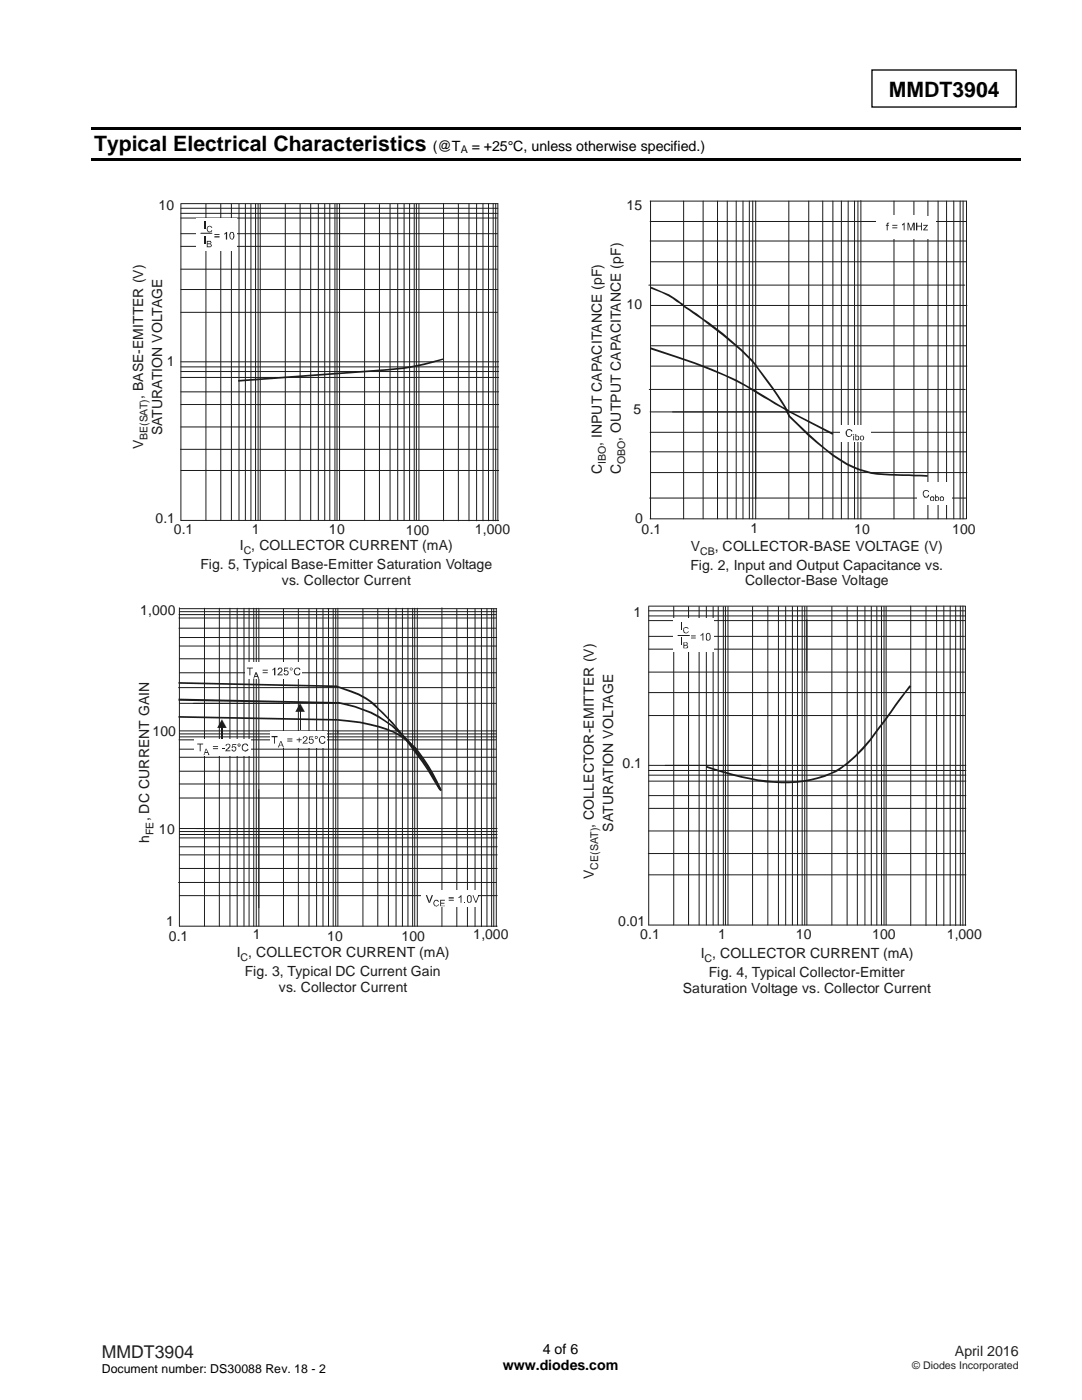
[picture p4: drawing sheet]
<svg xmlns="http://www.w3.org/2000/svg" width="216mm" height="279mm" viewBox="0 0 216 279" stroke-linecap="round" stroke-linejoin="round" font-family="sans-serif">
<path d="M174 14h28.8v7.4h-28.8z" fill="none" stroke="#000" stroke-width=".26"/>
<g fill="#000">
<path d="M18.3 25.4h185.4v.5h-185.4z" fill-rule="evenodd"/>
<path d="M18.3 31.5h185.4v.5h-185.4z" fill-rule="evenodd"/>
</g>
<g fill="none" stroke="#1f1a17" stroke-width=".2">
<path d="M36.1 40.7v63.2h63.4M36.1 40.6h63.2v63.3M36.1 57.8h63.2M36.1 49.2h63.2M36.1 41.6h63.2M36.1 43.5h63.2M36.1 46.6h63.2M36.1 53.7h63.2M36.1 42.6h63.2M41.1 40.7v63.2M44.1 40.7v63.2M46.2 40.7v63.2"/>
<path d="M47.7 40.7v63.2M49 40.7v63.2M50.1 40.7v63.2M51 40.7v63.2M51.5 40.7v63.2M51.9 40.7v63.2M56.9 40.7v63.2M59.9 40.7v63.2M62 40.7v63.2M63.5 40.7v63.2M64.8 40.7v63.2M65.8 40.7v63.2"/>
<path d="M66.8 40.7v63.2M67.2 40.7v63.2M67.8 40.7v63.2M72.8 40.7v63.2M75.7 40.8v63.1M77.8 40.7v63.2M79.4 40.7v63.2M80.6 40.7v63.2M81.7 40.7v63.2M82.7 40.7v63.2M83.1 40.7v63.2M83.6 40.7v63.2"/>
<path d="M88.5 40.6v63.3M91.5 40.7v63.2M93.6 40.6v63.3M95.1 40.6v63.3M96.4 40.6v63.3M97.5 40.6v63.3M98.4 40.6v63.3M98.9 40.6v63.3M36.1 72.2h63.4M36.1 75.3h63.4M36.1 74.2h63.4M36.1 73.2h63.4"/>
<path d="M36.1 78.2h63.4M36.1 62.3h63.2M36 89.7h63.3M36.1 93.9h63.4M36.1 85.2h63.4M36.1 80.7h63.4"/>
</g>
<path d="M39.2 43.4h8.2v6.6h-8.2z" fill-rule="evenodd" fill="#fff"/>
<g fill="#1f1a17">
<path d="M40.8 44.1h.2v1.5h-.2z" fill-rule="evenodd"/>
<path d="M40.8 47.1h.2v1.6h-.2z" fill-rule="evenodd"/>
<path d="M41.4 45.2l.5-.2 .4 .3 .1 .2h-.2a.43 .43 0 0 0-.6-.2 .43 .43 0 0 0-.1 .7 .35 .35 0 0 0 .4 .2 .35 .35 0 0 0 .3-.3l.2 .1a.6 .6 0 0 1-.9 .3 .6 .6 0 0 1-.2-.9z" fill-rule="evenodd"/>
<path d="M41.3 48.1h.5a.33 .33 0 0 1 .3 .2 .33 .33 0 0 1-.1 .4h.2a.39 .39 0 0 1 0 .5 .39 .39 0 0 1-.4 .1h-.5zM41.4 48.2v.4l.6-.1-.1-.3zM41.4 48.7v.5h.4a.23 .23 0 0 0 .3-.2 .23 .23 0 0 0-.3-.3z" fill-rule="evenodd"/>
<path d="M42.8 46.7h1v.2h-1zM42.8 47.1h1v.3h-1z" fill-rule="evenodd"/>
<path d="M44.7 46.6l.6-.3v1.5h-.2v-1.2l-.3 .2z" fill-rule="evenodd"/>
<path d="M45.9 46.5a.47 .47 0 0 1 .6-.2 .47 .47 0 0 1 .3 .5 .61 .61 0 0 1-.1 .8 .61 .61 0 0 1-.8 0l-.1-.5zM46.2 46.5l-.3 .6 .1 .5h.3h.2l.1-.5-.1-.5-.2-.2z" fill-rule="evenodd"/>
</g>
<path d="M47.5 75.8l29.7-2.2v.4l-29.7 2.2zM77.2 73.6v.4zM77.2 73.6l1.6-.1v.3l-1.6 .2zM78.8 73.5l1.7-.2v.3l-1.7 .2zM80.5 73.5v.1zM80.5 73.3l4-.8 3.9-1 .1 .3a46.6 46.6 0 0 1-8 1.8z" fill="#1f1a17"/>
<g fill="none" stroke="#1f1a17" stroke-width=".2">
<path d="M40.1 46.6h2.2M129.5 56.9h63M129.7 48.1h63.1M129.7 44.2h63.1M129.8 40.1v63.4M129.8 52.2h63.1M136.4 40.1v63.4M140.3 40.1v63.4M143.2 40.1v63.4M145.1 40.1v63.4M146.9 40.1v63.4M148.3 40.1v63.4"/>
<path d="M149.5 40.1v63.4M150.2 40.1v63.4M150.8 40.1v63.4M157.4 40.1v63.4M161.4 40.1v63.4M164.2 40.1v63.4M170.5 40.1v63.4M171.2 40.1v63.4M171.8 40v63.5M188.9 40.1v63.4M190.3 40.1v63.4M191.6 40.1v63.4"/>
<path d="M192.2 40.1v63.4M192.9 40.1v63.4M129.5 77.7h63.1M129.8 69h63.1M129.8 65h63.1M130 73.1h62.9M129.6 99.4h63.1M129.7 82.2h63.1M129.7 90.2h63.1M129.7 86.3h63.1M129.9 94.3h63M129.7 103.5h63.1"/>
</g>
<path d="M157.5 82l8.8 4.4-.2 .4-8.8-4.6z" fill="#1f1a17"/>
<path d="M129.7 40.1h63.2M166.2 40.1v63.4M167.9 40.1v63.4M169.2 40.1v63.4M178.4 40.1v63.4M182.4 40.2v63.3M185.2 40.1v63.4M187.2 40.1v63.4M129.8 61h63.1" fill="none" stroke="#1f1a17" stroke-width=".2"/>
<g fill="#fff">
<path d="M167.5 84.8h6.2v3.3h-6.2z" fill-rule="evenodd"/>
<path d="M183 96.4h6.8v4.4h-6.8z" fill-rule="evenodd"/>
<path d="M174.9 43.2h11.9v4.5h-11.9z" fill-rule="evenodd"/>
<path d="M175.8 43h6.8v4.5h-6.8z" fill-rule="evenodd"/>
</g>
<g fill="#1f1a17">
<path d="M169.1 85.7l.4-.1 .5 .3 .1 .2h-.3a.5 .5 0 0 0-.7-.2 .5 .5 0 0 0-.1 .7 .42 .42 0 0 0 .4 .4 .42 .42 0 0 0 .4-.4l.3 .1a.73 .73 0 0 1-1.1 .3 .73 .73 0 0 1 0-1.1z" fill-rule="evenodd"/>
<path d="M170.3 86.6h.1v.2h-.1zM170.3 87h.1v.9h-.1z" fill-rule="evenodd"/>
<path d="M170.7 86.6h.1v.4a.39 .39 0 0 1 .6 .4v.4l-.7 .1zM170.8 87.1v.3l.1 .3a.31 .31 0 0 0 .4-.3 .31 .31 0 0 0-.5-.3z" fill-rule="evenodd"/>
<path d="M171.6 87.4a.45 .45 0 0 1 .9 0 .45 .45 0 0 1-.9 0zM171.8 87.1v.6l.2 .1a.35 .35 0 0 0 .3-.4 .35 .35 0 0 0-.4-.3z" fill-rule="evenodd"/>
<path d="M184.3 98l.7-.2 .4 .4h-.2a.56 .56 0 0 0-.9 0 .56 .56 0 0 0 .3 .9 .43 .43 0 0 0 .6-.4l.2 .1a.65 .65 0 0 1-.8 .5 .65 .65 0 0 1-.5-.7z" fill-rule="evenodd"/>
<path d="M185.6 99.3a.46 .46 0 0 1 .7-.1 .46 .46 0 0 1 0 .7 .46 .46 0 0 1-.7-.2zM185.7 99.4l.2 .5a.34 .34 0 0 0 .4-.3 .34 .34 0 0 0-.4-.4z" fill-rule="evenodd"/>
<path d="M186.6 98.7h.2v.4a.38 .38 0 0 1 .4 0 .38 .38 0 0 1 .1 .4v.4l-.7 .1zM186.8 99.3a.31 .31 0 0 0 0 .4 .31 .31 0 0 0 .4 .1v-.5z" fill-rule="evenodd"/>
<path d="M187.5 99.5a.46 .46 0 0 1 .9 0 .46 .46 0 0 1-.9 0zM187.8 99.3l-.1 .3 .2 .3a.34 .34 0 0 0 .3-.3 .34 .34 0 0 0-.3-.4z" fill-rule="evenodd"/>
<path d="M176.9 44.6l.2-.2h.3l-.3 .3v.2h.3v.1h-.3v1h-.2v-1h-.1z" fill-rule="evenodd"/>
<path d="M178 44.9h1.1v.1h-1.1zM178 45.4h1.1v.2h-1.1z" fill-rule="evenodd"/>
<path d="M180.1 44.7l.4-.3v1.6h-.2v-1.2l-.3 .2z" fill-rule="evenodd"/>
<path d="M181.1 44.4h.2l.5 1.3 .4-1.3h.3v1.6h-.2v-1.3l-.4 1.3h-.2l-.4-1.3v1.3h-.2z" fill-rule="evenodd"/>
<path d="M182.8 44.4h.2v.6h.8v-.6h.2v1.6h-.2v-.8h-.8v.8h-.2z" fill-rule="evenodd"/>
<path d="M184.2 44.9h1l-.8 .9h.8v.2h-1l.7-1h-.7z" fill-rule="evenodd"/>
</g>
<g fill="#1f1a17">
<path d="M129.9 69.3a130.3 130.3 0 0 1 17.1 6.5l5.6 3.2-.3 .3a58.7 58.7 0 0 0-13.7-6.7l-8.9-2.9zM152.6 79l4.9 2.9-.2 .3-5-2.9z"/>
<path d="M157.2 83.1l.3-.3 2.1 2a39.8 39.8 0 0 0 10.7 8.2 18.2 18.2 0 0 0 7.2 1.6l2.7 .1v.3l-2.8-.1a18.8 18.8 0 0 1-12.7-5.1 60.7 60.7 0 0 1-7.5-6.7zM180.2 94.7l5 .1-.1 .4-2.6-.1-2.3-.1z"/>
<path d="M130 57.2l3.5 1.6 1.7 1.1-.2 .3a15.1 15.1 0 0 0-5.2-2.6zM135.2 59.9l1.2 .8-.2 .3-1.2-.8z"/>
<path d="M136.4 60.8l-.2 .3zM136.4 60.8l-.1 .2zM136.4 60.9l2.6 1.7-.2 .3-2.6-1.8zM139 62.6l2.5 1.7-.3 .4-2.4-1.8zM141.5 64.3a50.3 50.3 0 0 1 9.5 8.5l-.3 .2-.8-.9a54.2 54.2 0 0 0-8.7-7.4z"/>
<path d="M150.5 72.9l.3-.3 2.5 3.4 1 1.3-.3 .3zM154 77.6l.3-.3 2.8 4.5-.3 .2z"/>
<path d="M157 81.6l-.3 .3zM157 81.6l-.1 .2zM157 81.6l.6 1.2-.4 .1-.2-.5-.3-.5zM157.2 82.9l.4-.1v.2l-.3 .1z"/>
</g>
<g fill="#fff">
<path d="M83.1 177.5h11.9v4.4h-11.9z" fill-rule="evenodd"/>
<path d="M83.9 177.3h11.7v4.4h-11.7z" fill-rule="evenodd"/>
</g>
<g fill="none" stroke="#1f1a17" stroke-width=".2">
<path d="M35.6 137.2h63.3M35.7 122.7h63.3M35.7 123.3h63.2M35.7 125.4h63.2M35.8 121.3v63.5h63.4M35.8 131.5h63.3M35.8 134.3h63.2M40.8 121.4v63.4M43.8 121.4v63.4M45.9 121.4v63.4M47.3 121.4v63.4M48.7 121.4v63.4"/>
<path d="M49.7 121.4v63.4M50.6 121.4v63.4M51.1 121.4v63.4M51.7 121.4v63.4M56.6 121.5v63.3M65.4 121.5h33.7M66.5 121.5v63.3M67 121.5v63.3M80.3 121.4v63.4M81.4 121.4v63.4M82.3 121.4v63.4M82.8 121.4v63.4"/>
<path d="M83.3 121.4v63.4M96.1 121.5v63.4M97.2 121.5v63.4M98.1 121.5v63.4M98.5 121.5v63.4M99 121.5v63.4M35.7 147.7h63.2M35.8 156.5h63.2M35.8 140.4h63.1M35.8 149.5h63.1M35.8 159.3h63.1M64.8 151.1h34.2"/>
<path d="M65.9 146.5h33.1M67.4 145.9v38.9M35.6 176.1h63.4M35.8 165.3h63.4M35.8 178.7h63.4M35.8 173.3h63.4M35.8 167.2h63.4M35.8 166.5h63.4M35.8 166h63.4M35.8 169h63.4"/>
</g>
<g fill="#1f1a17">
<path d="M35.6 139.4l31.7 .7v.3l-31.7-.6z"/>
<path d="M35.6 142.9l31.7 .6v.3l-31.7-.6z"/>
</g>
<g fill="none" stroke="#1f1a17" stroke-width=".2">
<path d="M35.8 128.9h63.2M35.8 122.1h63.3M35.8 121.5h29.8M35.9 127.2h63.2M59.5 121.5v63.3M61.7 121.5v63.3M63.2 121.5v63.3M64.4 121.5v63.3M65.6 121.5v63.3M67.4 121.4v24.9M72.4 121.5v63.3M75.4 121.5v63.3"/>
<path d="M77.5 121.4v63.4M79 121.4v63.4M88.2 121.3v63.6M91.1 121.6v63.3M93.3 121.5v63.4M94.8 121.5v63.4M35.8 151.1h29M35.8 153.9h63.1M35.8 147.1h63.2M35.8 146.5h30.1M35.8 145.9h63.2M35.8 170.6h63.4"/>
</g>
<g fill="#1f1a17">
<path d="M35.6 136.1l31.7 .7v.3l-31.7-.6z"/>
<path d="M67.3 140a26.9 26.9 0 0 1 8.2 2.8l4 2.9-.2 .3a22.4 22.4 0 0 0-12-5.6zM79.5 145.7a42.3 42.3 0 0 1 8.7 12l-.4 .2a39.2 39.2 0 0 0-8.5-11.9z"/>
<path d="M67.2 136.9l1.4 .4-.1 .3-1.3-.5zM68.6 137.3a16.2 16.2 0 0 1 6.2 3.1l-.3 .4-1.5-1.2a16.6 16.6 0 0 0-4.5-2zM74.8 140.4l-.2 .2zM74.7 140.4l-.2 .4 .3-.3zM74.7 140.4l-.1 .2zM74.8 140.4l1.8 1.8-.3 .3-1.8-1.7zM76.3 142.5l.3-.3 1.8 2-.2 .2zM78.2 144.4l.2-.2a79.2 79.2 0 0 1 9.6 13.4l-.3 .1a89.7 89.7 0 0 0-9.5-13.3z"/>
<path d="M67.3 143.5a30.9 30.9 0 0 1 12.6 3.1l1.1 .7-.2 .3a20.9 20.9 0 0 0-9-3.3l-4.5-.5zM81 147.3a24.4 24.4 0 0 1 6.2 8.5l.9 1.8-.3 .1-1.7-3.3a18.5 18.5 0 0 0-5.3-6.8z"/>
</g>
<g fill="#fff">
<path d="M38.8 147.5h11.2v3.2h-11.2z" fill-rule="evenodd"/>
<path d="M53.9 145.9h11.3v3.4h-11.3z" fill-rule="evenodd"/>
<path d="M48.9 132.2h11.3v3.3h-11.3z" fill-rule="evenodd"/>
<path d="M84 177.6h11.3v3.3h-11.3z" fill-rule="evenodd"/>
</g>
<g fill="#1f1a17">
<path d="M39.4 148.4h1.1v.2h-.5v1.3h-.1v-1.3h-.5z" fill-rule="evenodd"/>
<path d="M42.5 148.9h1v.2h-1zM42.5 149.3h1v.2h-1z" fill-rule="evenodd"/>
<path d="M44.3 149.3h.6v.2h-.6z" fill-rule="evenodd"/>
<path d="M45 148.7a.51 .51 0 0 1 .6-.2 .51 .51 0 0 1 .4 .5l-.8 .8h.8v.1h-1.1l.9-1a.3 .3 0 0 0-.3-.4 .3 .3 0 0 0-.3 .4z" fill-rule="evenodd"/>
<path d="M46.4 148.5h.7v.2h-.6l-.1 .3a.52 .52 0 0 1 .7 .2 .52 .52 0 0 1-.2 .7 .52 .52 0 0 1-.7-.1l.2-.3v.2a.33 .33 0 0 0 .5 0 .33 .33 0 0 0 0-.5 .33 .33 0 0 0-.5 .1h-.2z" fill-rule="evenodd"/>
<path d="M47.4 148.7a.31 .31 0 0 1 .6 0 .31 .31 0 0 1-.6 0zM47.5 148.7a.18 .18 0 0 0 .3 0 .18 .18 0 0 0-.3 0z" fill-rule="evenodd"/>
<path d="M48.4 148.6l.4-.2a.56 .56 0 0 1 .7 .4l-.1 .1a.52 .52 0 0 0-.8-.2 .52 .52 0 0 0-.1 .8 .46 .46 0 0 0 .5 .3 .46 .46 0 0 0 .4-.4l.2 .1a.77 .77 0 0 1-1.1 .3 .77 .77 0 0 1-.1-1.2z" fill-rule="evenodd"/>
<path d="M41 149.4h.2l.6 1.3h-.2l-.1-.4h-.6l-.1 .4h-.2zM41.1 149.5l-.1 .6h.4z" fill-rule="evenodd"/>
<path d="M54.2 146.9h1.2v.2h-.5v1.3h-.2v-1.3h-.5z" fill-rule="evenodd"/>
<path d="M57.3 147.4h1v.2h-1zM57.3 147.8h1v.2h-1z" fill-rule="evenodd"/>
<path d="M59.2 147.6h.4v-.4h.2v.4h.4v.1h-.4v.5h-.2v-.5h-.4z" fill-rule="evenodd"/>
<path d="M60.5 147.1a.49 .49 0 0 1 .7-.1 .49 .49 0 0 1-.1 .8l-.5 .4h.8v.2h-1l.1-.3a.66 .66 0 0 0 .6-1.1h-.3l-.2 .4h-.2z" fill-rule="evenodd"/>
<path d="M61.7 147h.8v.1h-.6l-.1 .5a.51 .51 0 0 1 .7 .1 .51 .51 0 0 1-.2 .7 .51 .51 0 0 1-.7-.2v-.1l.2-.1 .1 .2a.35 .35 0 0 0 .5-.1 .35 .35 0 0 0-.1-.4 .35 .35 0 0 0-.5 0h-.2z" fill-rule="evenodd"/>
<path d="M62.8 147.2a.3 .3 0 0 1 .6 0 .3 .3 0 0 1-.6 0zM62.9 147.1a.2 .2 0 0 0 .4 0 .2 .2 0 0 0-.4 0z" fill-rule="evenodd"/>
<path d="M63.8 147.1l.6-.2a.47 .47 0 0 1 .5 .4l-.1 .1a.53 .53 0 0 0-.8-.2 .53 .53 0 0 0-.1 .8 .43 .43 0 0 0 .5 .3 .43 .43 0 0 0 .4-.4l.1 .1a.72 .72 0 0 1-1.1 .3 .72 .72 0 0 1 0-1.2z" fill-rule="evenodd"/>
<path d="M56 147.9h.1l.5 1.3h-.1l-.2-.5h-.5l-.2 .5h-.1zM56 148l-.2 .7h.4z" fill-rule="evenodd"/>
<path d="M49.3 133.2h1.2v.2h-.6v1.4h-.1v-1.4h-.5z" fill-rule="evenodd"/>
<path d="M52.4 133.7h1v.1h-1zM52.4 134.2h1v.1h-1z" fill-rule="evenodd"/>
<path d="M54.4 133.6l.5-.4v1.6h-.2v-1.2l-.3 .2z" fill-rule="evenodd"/>
<path d="M55.5 133.3a.52 .52 0 0 1 .8 .2 .52 .52 0 0 1-.3 .8l-.4 .3h.8v.2h-1l.2-.5a.62 .62 0 0 0 .4-.9l-.6 .3z" fill-rule="evenodd"/>
<path d="M56.7 133.2h.8v.2h-.6l-.1 .4a.52 .52 0 0 1 .8 .3 .52 .52 0 0 1-.4 .7 .52 .52 0 0 1-.6-.5h.2a.33 .33 0 0 0 .5 .2 .33 .33 0 0 0 .1-.4 .33 .33 0 0 0-.5-.1l-.3 .1z" fill-rule="evenodd"/>
<path d="M57.8 133.5a.3 .3 0 0 1 .6 0 .3 .3 0 0 1-.6 0zM57.9 133.5a.2 .2 0 0 0 .4 0 .2 .2 0 0 0-.4 0z" fill-rule="evenodd"/>
<path d="M58.8 133.4l.6-.2a.47 .47 0 0 1 .5 .5h-.1a.53 .53 0 0 0-.8-.2 .53 .53 0 0 0-.1 .8 .45 .45 0 0 0 .5 .3 .45 .45 0 0 0 .4-.3h.1a.7 .7 0 0 1-1 .4 .7 .7 0 0 1-.1-1.1z" fill-rule="evenodd"/>
<path d="M51 134.2h.2l.5 1.2h-.2l-.1-.3h-.6l-.1 .3h-.2zM51 134.3l-.1 .6h.4z" fill-rule="evenodd"/>
<path d="M85 178.6h.2l.5 1.4 .4-1.4h.3l-.6 1.6h-.3z" fill-rule="evenodd"/>
<path d="M89.5 179.1h1v.2h-1zM89.5 179.6h1v.1h-1z" fill-rule="evenodd"/>
<path d="M91.5 179.1l.6-.5v1.6h-.2v-1.2l-.4 .2z" fill-rule="evenodd"/>
<path d="M92.7 180h.1v.2h-.1z" fill-rule="evenodd"/>
<path d="M93.4 178.7a.53 .53 0 0 1 .6 .1 .53 .53 0 0 1 .1 .6 .51 .51 0 0 1-.2 .7 .51 .51 0 0 1-.7-.3v-.8zM93.4 178.9v.8l.3 .4a.91 .91 0 0 0 0-1.3z" fill-rule="evenodd"/>
<path d="M94.3 178.6h.1l.6 1.4 .5-1.4h.1l-.6 1.6h-.1z" fill-rule="evenodd"/>
<path d="M86.7 179.7l.4-.1a.43 .43 0 0 1 .5 .4h-.2a.48 .48 0 0 0-.8 .1 .48 .48 0 0 0 .4 .7l.3-.1 .1-.3 .2 .1a.6 .6 0 0 1-.9 .3 .6 .6 0 0 1-.1-.9z" fill-rule="evenodd"/>
<path d="M87.8 179.6h1v.1h-.8v.5h.7v.1h-.7v.5h.8h-1z" fill-rule="evenodd"/>
<path d="M59.9 140.4l.9 1.7h-1.9l1-1.7 .9 1.7z" fill-rule="evenodd"/>
</g>
<path d="M59.9 141.9v3.6" fill="none" stroke="#1f1a17" stroke-width=".2"/>
<path d="M44.3 143.6l.9 1.7h-1.9l1-1.7 .9 1.7z" fill-rule="evenodd" fill="#1f1a17"/>
<path d="M44.2 145.1v2.2" fill="none" stroke="#1f1a17" stroke-width=".26"/>
<g fill="none" stroke="#1f1a17" stroke-width=".2">
<path d="M129.4 121.1v63.5h63.3M129.4 138.2h63.2M129.4 129.6h63.2M129.4 121.9h63.2M129.4 123.9h63.2M129.4 127h63.1M129.4 134.1h63.1M129.4 122.9h63.2M129.4 121h63.2M134.4 121.1v63.5M137.4 121.1v63.5M139.5 121.1v63.5"/>
<path d="M140.9 121.1v63.5M142.3 121.1v63.5M143.3 121.1v63.5M144.3 121.1v63.5M144.8 121.1v63.5M145.3 121.1v63.5M150.2 121.1v63.5M153.2 121.1v63.5M155.3 121.1v63.5M156.8 121.1v63.5M158.1 121.1v63.5M159.1 121.1v63.5"/>
<path d="M160.1 121.1v63.5M160.6 121.1v63.5M161 121.1v63.5M166 121.1v63.5M169 121.1v63.5M171.1 121.1v63.5M172.6 121.1v63.5M173.9 121.1v63.5M175 121.1v63.5M175.9 121.1v63.5M176.4 121.1v63.5M176.8 121.1v63.5"/>
<path d="M181.7 121v63.7M184.8 121.1v63.6M186.9 121v63.7M188.3 121v63.7M189.6 121v63.7M190.7 121v63.7M191.6 121v63.7M192.1 121v63.7M192.6 121v63.7M129.4 152.7h63.3M129.4 155.9h63.3M129.4 154.7h63.3"/>
<path d="M129.4 153.8h63.3M129.4 158.8h63.3M129.4 142.8h63.1M129.4 170.3h63.2M129.4 174.6h63.3M129.4 165.8h63.3M129.4 161.3h63.3"/>
</g>
<path d="M181.5 136.8l.3 .2zM181.6 136.9l.2 .1zM181.5 136.8l.3 .2-1 1.2-2.9 4-.2-.3zM177.7 141.9l.2 .3-1.3 1.9a41.8 41.8 0 0 1-7.3 8.3 11.1 11.1 0 0 1-3.3 2l-.2-.2 .9-.4a23.6 23.6 0 0 0 6.8-6.2zM154.4 155.9a24.1 24.1 0 0 0 11.4-1.7l.2 .2a23.3 23.3 0 0 1-11.6 1.8zM140.9 152.8a55.6 55.6 0 0 0 13.5 3.1v.3a54.2 54.2 0 0 1-13.5-3z" fill="#1f1a17"/>
<path d="M134.3 123.5h8.1v6.6h-8.1z" fill-rule="evenodd" fill="#fff"/>
<g fill="#1f1a17">
<path d="M135.9 124.2h.1v1.5h-.1z" fill-rule="evenodd"/>
<path d="M135.9 127.2h.1v1.5h-.1z" fill-rule="evenodd"/>
<path d="M136.5 125.3l.5-.2 .4 .4h-.2a.38 .38 0 0 0-.5-.2 .38 .38 0 0 0-.2 .6 .43 .43 0 0 0 .4 .4 .43 .43 0 0 0 .5-.3 .56 .56 0 0 1-.8 .4 .56 .56 0 0 1-.2-.9z" fill-rule="evenodd"/>
<path d="M136.4 128.2h.4a.32 .32 0 0 1 .4 .2 .32 .32 0 0 1-.2 .4 .31 .31 0 0 1 .3 .4 .31 .31 0 0 1-.4 .2h-.5zM136.5 128.3v.4l.5-.1v-.2zM136.5 128.9v.4h.4a.23 .23 0 0 0 .2-.3 .23 .23 0 0 0-.3-.1z" fill-rule="evenodd"/>
<path d="M137.9 126.8h.9v.2h-.9zM137.9 127.3h.9v.1h-.9z" fill-rule="evenodd"/>
<path d="M139.8 126.7l.5-.4v1.5h-.1v-1.1l-.4 .2z" fill-rule="evenodd"/>
<path d="M141 126.4a.51 .51 0 0 1 .6 0 .51 .51 0 0 1 .2 .5 .62 .62 0 0 1-.1 .8 .62 .62 0 0 1-.8 .1v-1.1zM141.2 126.5l-.2 .3v.6l.3 .4 .3-.4v-.6l-.2-.3z" fill-rule="evenodd"/>
</g>
<path d="M135.3 126.8h2.3" fill="none" stroke="#1f1a17" stroke-width=".2"/>
<g font-size="4.2">
<text x="177.4" y="19.3">MMDT3904</text>
<text x="18.8" y="30.2">Typical Electrical Characteristics</text>
</g>
<text font-size="3.5" fill="#231f20" x="20.3" y="270.9">MMDT3904</text>
<g font-size="2.8">
<text x="86.4" y="30.2">(@T</text>
<text x="94.1" y="30.2">= +25°C, unless otherwise specified.)</text>
<text x="100.3" y="273.5">www.diodes.com</text>
<text x="108.3" y="270.2">4 of 6</text>
</g>
<g font-size="2.8" fill="#1f1a17">
<text x="31.6" y="41.9">10</text>
<text x="125" y="41.9">15</text>
<text x="125" y="61.6">10</text>
<text x="33.3" y="73.1">1</text>
<text x="28.6" y="79.6" transform="rotate(-90 28.6 79.6)">, BASE-EMITTER (V)</text>
<text x="126.4" y="82.6">5</text>
<text x="28.6" y="89.7" transform="rotate(-90 28.6 89.7)">V</text>
<text x="32.4" y="86.9" transform="rotate(-90 32.4 86.9)">SATURATION VOLTAGE</text>
<text x="120.1" y="89" transform="rotate(-90 120.1 89)">, INPUT CAPACITANCE (pF)</text>
<text x="123.9" y="88" transform="rotate(-90 123.9 88)">, OUTPUT CAPACITANCE (pF)</text>
<text x="120.1" y="94.7" transform="rotate(-90 120.1 94.7)">C</text>
<text x="123.9" y="94.7" transform="rotate(-90 123.9 94.7)">C</text>
<text x="31" y="104.3">0.1</text>
<text x="34.7" y="106.6">0.1</text>
<text x="50.2" y="106.6">1</text>
<text x="65.6" y="106.6">10</text>
<text x="81" y="106.7">100</text>
<text x="94.8" y="106.6">1,000</text>
<text x="126.8" y="104.3">0</text>
<text x="128" y="106.6">0.1</text>
<text x="149.8" y="106.3">1</text>
<text x="170.4" y="106.5">10</text>
<text x="190" y="106.6">100</text>
<text x="40" y="113.6">Fig. 5, Typical Base-Emitter Saturation Voltage</text>
<text x="47.9" y="109.7">I , COLLECTOR CURRENT (mA)</text>
<text x="137.8" y="113.7">Fig. 2, Input and Output Capacitance vs.</text>
<text x="137.8" y="109.9">V</text>
<text x="142.7" y="109.9">, COLLECTOR-BASE VOLTAGE (V)</text>
<text x="56.2" y="116.7">vs. Collector Current</text>
<text x="148.7" y="116.8">Collector-Base Voltage</text>
<text x="28" y="122.7">1,000</text>
<text x="126.4" y="123.1">1</text>
<text x="30.5" y="146.9">100</text>
<text x="124.2" y="153.3">0.1</text>
<text x="29.8" y="163.9" transform="rotate(-90 29.8 163.9)">, DC CURRENT GAIN</text>
<text x="31.7" y="166.5">10</text>
<text x="118.5" y="165.2" transform="rotate(-90 118.5 165.2)">, COLLECTOR-EMITTER (V)</text>
<text x="122.3" y="166" transform="rotate(-90 122.3 166)">SATURATION VOLTAGE</text>
<text x="29.8" y="168.2" transform="rotate(-90 29.8 168.2)">h</text>
<text x="118.5" y="175.4" transform="rotate(-90 118.5 175.4)">V</text>
<text x="33.2" y="184.8">1</text>
<text x="123.3" y="184.9">0.01</text>
<text x="33.7" y="187.8">0.1</text>
<text x="47.2" y="190.9">I , COLLECTOR CURRENT (mA)</text>
<text x="50.5" y="187.4">1</text>
<text x="65.3" y="187.7">10</text>
<text x="80.1" y="187.9">100</text>
<text x="94.4" y="187.5">1,000</text>
<text x="127.7" y="187.4">0.1</text>
<text x="139.8" y="191.2">I , COLLECTOR CURRENT (mA)</text>
<text x="143.3" y="187.4">1</text>
<text x="158.8" y="187.4">10</text>
<text x="174" y="187.4">100</text>
<text x="188.9" y="187.4">1,000</text>
<text x="48.8" y="194.8">Fig. 3, Typical DC Current Gain</text>
<text x="55.6" y="198">vs. Collector Current</text>
<text x="141.4" y="195">Fig. 4, Typical Collector-Emitter</text>
<text x="136.3" y="198.1">Saturation Voltage vs. Collector Current</text>
</g>
<text font-size="2.8" fill="#231f20" x="190.5" y="270.6">April 2016</text>
<text font-size="2.5" x="20.3" y="274">Document number: DS30088 Rev. 18 - 2</text>
<text font-size="2.1" x="91.9" y="30.5">A</text>
<g font-size="2.1" fill="#1f1a17">
<text x="29.4" y="87.8" transform="rotate(-90 29.4 87.8)">BE(SAT)</text>
<text x="120.9" y="92.6" transform="rotate(-90 120.9 92.6)">IBO</text>
<text x="124.7" y="92.6" transform="rotate(-90 124.7 92.6)">OBO</text>
<text x="48.6" y="110.5">C</text>
<text x="139.7" y="110.7">CB</text>
<text x="30.6" y="166.6" transform="rotate(-90 30.6 166.6)">FE</text>
<text x="119.4" y="173.6" transform="rotate(-90 119.4 173.6)">CE(SAT)</text>
<text x="48" y="191.8">C</text>
<text x="140.6" y="192">C</text>
</g>
<text font-size="2.1" fill="#231f20" x="182" y="273.2">© Diodes Incorporated</text>
</svg>
